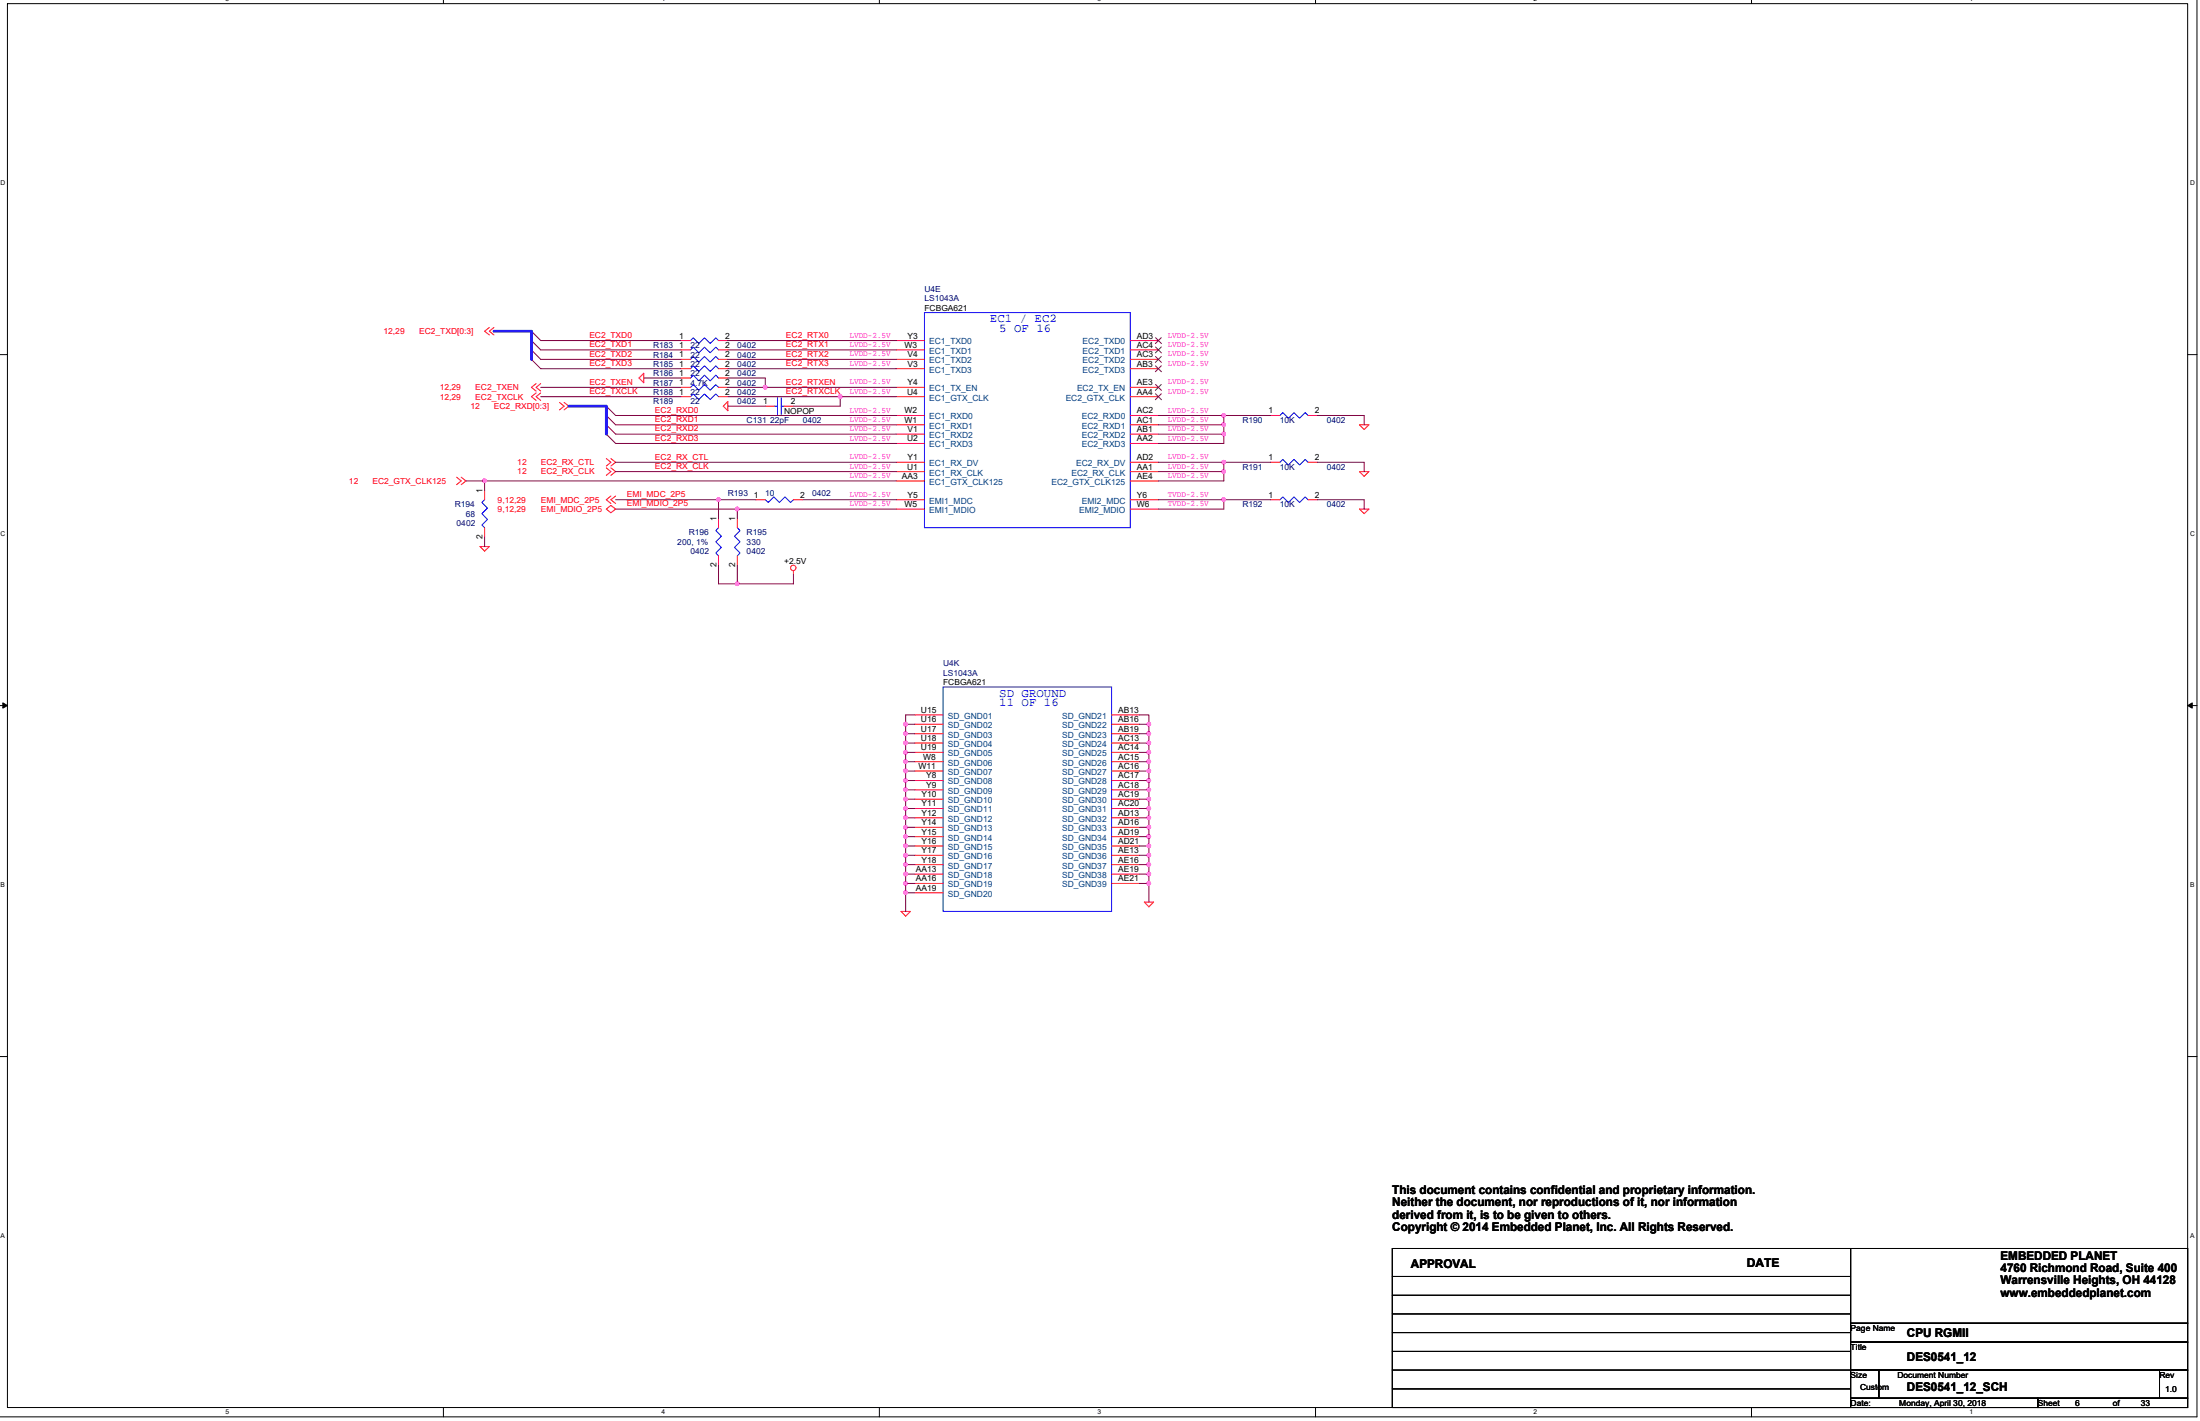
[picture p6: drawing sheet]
<svg xmlns="http://www.w3.org/2000/svg" width="275mm" height="177mm" viewBox="0 0 275 177" stroke-linecap="round" stroke-linejoin="round" font-family="sans-serif">
<path d="M274.3 -.1v177h-274.4M.9 .5h272.3v175.2h-272.3z" fill="none" stroke="#000" stroke-width=".12"/>
<g fill="#fff">
<path d="M28.1 -.1h.5v.4h-.5z"/>
<path d="M28.1 175.8h.5v1h-.5z"/>
</g>
<path d="M55.4 -.1v.6M55.4 175.7v1.2" fill="none" stroke="#000" stroke-width=".12"/>
<g fill="#fff">
<path d="M82.6 -.1h.5v.4h-.5z"/>
<path d="M82.6 175.8h.5v1h-.5z"/>
</g>
<path d="M109.8 -.1v.6M109.8 175.7v1.2" fill="none" stroke="#000" stroke-width=".12"/>
<g fill="#fff">
<path d="M137 -.1h.5v.4h-.5z"/>
<path d="M137 175.8h.5v1h-.5z"/>
</g>
<path d="M164.3 -.1v.6M164.3 175.7v1.2" fill="none" stroke="#000" stroke-width=".12"/>
<g fill="#fff">
<path d="M191.5 -.1h.5v.4h-.5z"/>
<path d="M191.5 175.8h.5v1h-.5z"/>
</g>
<path d="M218.7 -.1v.6M218.7 175.7v1.2" fill="none" stroke="#000" stroke-width=".12"/>
<g fill="#fff">
<path d="M245.9 -.1h.5v.4h-.5z"/>
<path d="M245.9 175.8h.5v1h-.5z"/>
<path d="M.1 22.4h.6v.9h-.6z"/>
<path d="M273.5 22.4h.6v.9h-.6z"/>
<path d="M.1 66.2h.6v.9h-.6z"/>
<path d="M273.5 66.2h.6v.9h-.6z"/>
</g>
<path d="M-.1 44.3h1M273.2 44.3h1.1" fill="none" stroke="#000" stroke-width=".12"/>
<g fill="#fff">
<path d="M.1 110h.5v.9h-.5z"/>
<path d="M273.5 110h.5v.9h-.5z"/>
</g>
<path d="M-.1 88.1h1M273.2 88.1h1.1" fill="none" stroke="#000" stroke-width=".12"/>
<path d="M.4 87.7l.5 .4-.5 .3zM273.2 88.1l.5-.4v.7z" fill="#000" stroke="#000" stroke-width=".12"/>
<g fill="#fff">
<path d="M.1 153.8h.5v.9h-.5z"/>
<path d="M273.5 153.8h.5v.9h-.5z"/>
</g>
<g fill="none" stroke="#000" stroke-width=".12">
<path d="M-.1 131.9h1M273.2 131.9h1.1M173.9 159.4h57.2M231.1 155.9h42.1v9.3h-42.1zM231.1 155.9h-57.2v19.8h57.2M173.9 173.4h57.2M173.9 171h57.2M173.9 168.7h57.2M173.9 166.4h57.2M173.9 164h57.2M173.9 161.7h57.2M231.1 165.2h42.1v2.3h-42.1z"/>
<path d="M231.1 167.5h42.1v3.5h-42.1zM231.1 171h3.5v3.6h-3.5zM231.1 174.6h23.4v1.1h-23.4zM234.6 171h35.1v3.6h-35.1zM254.5 174.6h18.7v1.1h-18.7zM269.7 171h3.5v3.6h-3.5z"/>
</g>
<g fill="none" stroke="#f00" stroke-width=".12">
<path d="M57 59.6l.6 .4-.6 .5M57.6 59.6l.6 .4-.6 .5M61.1 40.9l-.6 .4 .6 .5M61.7 40.9l-.6 .4 .6 .5M66.9 47.9l-.5 .5 .5 .4M66.9 49.1l-.5 .4 .5 .5M67.5 47.9l-.6 .5 .6 .4M67.5 49.1l-.6 .4 .6 .5M69.9 50.2l.5 .5-.5 .5M70.4 50.2l.6 .5-.6 .5M75.7 57.2l.6 .5-.6 .5M75.7 58.4l.6 .5-.6 .4"/>
<path d="M76.3 57.2l.6 .5-.6 .5M76.3 58.4l.6 .5-.6 .4M79.8 47.2l.6-.6v1.2zM85 44.9h1.2M85 46h1.2M85 47.2h1.2M85 42.5h1.2M85 48.4h1.2M85 49.5h1.2M85 43.7h1.2M89.7 44.9h1.2M89.7 46h1.2"/>
<path d="M89.7 47.2h1.2M89.7 42.5h1.2M89.7 48.4h1.2M89.7 49.5h1.2M89.7 43.7h1.2M90.9 50.1v1.2l-.6-.6zM95.6 50.7h1.1M97.9 50.7h1.2M111.9 42.5h3.5M111.9 43.7h3.5M111.9 44.9h3.5M111.9 46h3.5"/>
<path d="M111.9 48.4h3.5M111.9 49.5h3.5M111.9 51.9h3.5M111.9 53h3.5M111.9 54.2h3.5M111.9 55.4h3.5M111.9 57.7h3.5M111.9 58.9h3.5M141.1 42.5h3.5M141.1 43.7h3.5M141.1 44.9h3.5M141.1 46h3.5"/>
<path d="M141.1 48.4h3.5M141.1 49.5h3.5M141.1 51.9h3.5M141.1 53h3.5M141.1 54.2h3.5M141.1 55.4h3.5M141.1 57.7h3.5M141.1 58.9h3.5M158.7 51.9h1.1M158.7 57.7h1.1M163.3 51.9h1.2M163.3 57.7h1.2"/>
<path d="M169.8 53h1.1l-.6 .6zM169.8 58.9h1.1l-.6 .6zM59.9 68.2h1.2l-.6 .6zM60.5 61.2v1.2M60.5 65.9v1.1M75.7 63.6l.6-.5 .6 .5-.6 .4zM76.3 61.9l-.6 .5 .6 .5M76.9 61.9l-.6 .5 .6 .5M89.7 64.7v1.2M89.7 69.4v1.2M92.1 64.7v1.2M92.1 69.4v1.2"/>
<path d="M94.4 62.4h1.2M99.1 71.3v.4M99.1 62.4h1.1M111.9 60h3.5M111.9 62.4h3.5M111.9 63.6h3.5M141.1 60h3.5M141.1 62.4h3.5M141.1 63.6h3.5M158.7 62.4h1.1M163.3 62.4h1.2M169.8 63.6h1.1l-.6 .5z"/>
<path d="M114.3 89.2h3.5M114.3 90.4h3.5M114.3 91.6h3.5M114.3 92.8h3.5M114.3 93.9h3.5M114.3 95.1h3.5M114.3 96.3h3.5M114.3 97.4h3.5M114.3 98.6h3.5M114.3 99.8h3.5M138.8 89.2h3.5M138.8 90.4h3.5"/>
<path d="M138.8 91.6h3.5M138.8 92.8h3.5M138.8 93.9h3.5M138.8 95.1h3.5M138.8 96.3h3.5M138.8 97.4h3.5M138.8 98.6h3.5M138.8 99.8h3.5M112.5 113.8h1.2l-.6 .6zM114.3 100.9h3.5M114.3 102.1h3.5M114.3 103.3h3.5"/>
<path d="M114.3 104.4h3.5M114.3 105.6h3.5M114.3 106.8h3.5M114.3 107.9h3.5M114.3 109.1h3.5M114.3 110.3h3.5M114.3 111.5h3.5M138.8 100.9h3.5M138.8 102.1h3.5M138.8 103.3h3.5M138.8 104.4h3.5M138.8 105.6h3.5"/>
<path d="M138.8 106.8h3.5M138.8 107.9h3.5M138.8 109.1h3.5M138.8 110.3h3.5M142.9 112.6h1.2l-.6 .6z"/>
<circle cx="99.1" cy="70.9" r=".34"/>
</g>
<g fill="none" stroke="#800040" stroke-width=".12">
<path d="M66.4 44.9l1.1 1.1h17.5M66.4 43.7l1.1 1.2h17.5M66.4 42.5l1.1 1.2h17.5M66.4 41.3l1.1 1.2h17.5M67.5 48.4h17.5M67.5 49.5h17.5M75.7 54.2l1.2 1.2h35M75.7 53l1.2 1.2h35M75.7 51.9l1.2 1.1h35M75.7 50.7l1.2 1.2h35M76.9 57.7h35M76.9 58.9h35"/>
<path d="M80.4 47.2h4.6M90.9 47.2h4.7v1.2M90.9 48.4h4.7M90.9 50.7h4.7M90.9 42.5h21M90.9 43.7h21M90.9 44.9h21M90.9 46h21M90.9 49.5h14v1.2h-5.8M95.6 48.4h16.3M104.9 49.5h7M144.6 53h8.2"/>
<path d="M144.6 54.2h8.2M144.6 51.9h8.2M144.6 58.9h8.2M144.6 57.7h8.2M152.8 54.2v1.2h-8.2M152.8 53v1.2M152.8 51.9v1.1M152.8 58.9v1.1h-8.2M152.8 57.7v1.2M152.8 51.9h5.9M152.8 57.7h5.9M164.5 51.9h5.8v1.1"/>
<path d="M164.5 57.7h5.8v1.2M58.2 60h2.3M60.5 60v1.2M60.5 67v1.2M60.5 60h51.4M76.9 63.6h15.2v1.1M76.9 62.4h12.8v2.3M89.7 70.6v2.3h9.4v-1.2M89.7 62.4h4.7M92.1 70.6v2.3M92.1 63.6h19.8M100.2 62.4h11.7"/>
<path d="M144.6 62.4h8.2M152.8 62.4h5.9M152.8 62.4v1.2h-8.2M164.5 62.4h5.8v1.2M113.1 95.1h1.2M113.1 96.3v1.1M113.1 93.9v2.4M113.1 91.6v1.2M113.1 97.4v1.2M113.1 92.8v1.1M113.1 99.8h1.2M113.1 98.6h1.2"/>
<path d="M113.1 97.4h1.2M113.1 96.3h1.2M113.1 93.9h1.2M113.1 92.8h1.2M113.1 91.6h1.2M113.1 90.4h1.2M113.1 99.8v1.1M113.1 98.6v1.2M113.1 90.4v1.2M114.3 89.2h-1.2v1.2M142.3 97.4h1.2M142.3 96.3h1.2"/>
<path d="M142.3 95.1h1.2M142.3 93.9h1.2M142.3 92.8h1.2M142.3 91.6h1.2M142.3 90.4h1.2M142.3 89.2h1.2v1.2M142.3 99.8h1.2M142.3 98.6h1.2v1.2M143.5 97.4v1.2M143.5 96.3v1.1M143.5 93.9v1.2M143.5 91.6v1.2"/>
<path d="M143.5 92.8v1.1M143.5 95.1v1.2M143.5 90.4v1.2M143.5 99.8v1.1M113.1 110.3v1.2h1.2M113.1 107.9h1.2M113.1 106.8h1.2M113.1 105.6h1.2M113.1 109.1v1.2M113.1 107.9v1.2M113.1 105.6v1.2M113.1 103.3v1.1"/>
<path d="M113.1 106.8v1.1M113.1 111.5v2.3M113.1 102.1v1.2M113.1 110.3h1.2M113.1 109.1h1.2M113.1 104.4h1.2M113.1 103.3h1.2M113.1 102.1h1.2M113.1 100.9h1.2M113.1 104.4v1.2M113.1 100.9v1.2M142.3 106.8h1.2"/>
<path d="M142.3 105.6h1.2M142.3 104.4h1.2M142.3 103.3h1.2M142.3 102.1h1.2M142.3 100.9h1.2v1.2M142.3 109.1h1.2M142.3 107.9h1.2M142.3 110.3h1.2M143.5 106.8v1.1M143.5 105.6v1.2M143.5 103.3v1.1M143.5 107.9v1.2"/>
<path d="M143.5 110.3v2.3M143.5 102.1v1.2M143.5 104.4v1.2M143.5 109.1v1.2"/>
</g>
<g fill="none" stroke="#00f" stroke-width=".12">
<path d="M115.4 39h25.7v26.9h-25.7zM86.2 44.9l.4-.4 .7 .7 .7-.7 .7 .7 .7-.7 .3 .4M86.2 46l.4-.3 .7 .7 .7-.7 .7 .7 .7-.7 .3 .3M86.2 47.2l.4-.4 .7 .8 .7-.8 .7 .8 .7-.8 .3 .4M86.2 42.5l.4-.3 .7 .7 .7-.7 .7 .7 .7-.7 .3 .3M86.2 48.4l.4-.4 .7 .7 .7-.7 .7 .7 .7-.7 .3 .4M86.2 49.5l.4-.3 .7 .7 .7-.7 .7 .7 .7-.7 .3 .3M86.2 43.7l.4-.4 .7 .7 .7-.7 .7 .7 .7-.7 .3 .4M96.7 50.7h.4M97.1 49.6v2.1M97.6 50.7h.3M97.6 49.6v2.1"/>
<path d="M159.8 51.9l.4-.4 .7 .7 .7-.7 .7 .7 .7-.7 .3 .4M159.8 57.7l.4-.3 .7 .7 .7-.7 .7 .7 .7-.7 .3 .3M60.5 62.4l-.3 .3 .7 .7-.7 .7 .7 .7-.7 .7 .3 .4M89.7 65.9l-.3 .3 .7 .7-.7 .7 .7 .7-.7 .7 .3 .4M92.1 65.9l.3 .3-.7 .7 .7 .7-.7 .7 .7 .7-.3 .4M95.6 62.4l.3 .3 .7-.7 .7 .7 .7-.7 .7 .7 .4-.3M159.8 62.4l.4-.4 .7 .7 .7-.7 .7 .7 .7-.7 .3 .4M117.8 85.8h21v28h-21z"/>
</g>
<path d="M144.3 42.2l.7 .7M144.3 43.3l.7 .8M144.3 44.5l.7 .7M144.3 45.7l.7 .7M144.3 48l.7 .7M144.3 49.2l.7 .7M145 42.2l-.7 .7M145 43.3l-.7 .8M145 44.5l-.7 .7M145 45.7l-.7 .7M145 48l-.7 .7M145 49.2l-.7 .7" fill="none" stroke="#804000" stroke-width=".12"/>
<g fill="#f0f" stroke="#f0f" stroke-width=".12">
<circle cx="113.1" cy="111.4" r=".22"/>
<circle cx="113.1" cy="110.3" r=".22"/>
<circle cx="113.1" cy="109.1" r=".22"/>
<circle cx="113.1" cy="107.9" r=".22"/>
<circle cx="113.1" cy="106.8" r=".22"/>
<circle cx="113.1" cy="105.6" r=".22"/>
<circle cx="113.1" cy="104.4" r=".22"/>
<circle cx="113.1" cy="103.3" r=".22"/>
<circle cx="113.1" cy="100.9" r=".22"/>
<circle cx="113.1" cy="99.8" r=".22"/>
<circle cx="113.1" cy="98.6" r=".22"/>
<circle cx="113.1" cy="97.4" r=".22"/>
<circle cx="113.1" cy="96.2" r=".22"/>
<circle cx="113.1" cy="95.1" r=".22"/>
<circle cx="113.1" cy="93.9" r=".22"/>
<circle cx="113.1" cy="92.8" r=".22"/>
<circle cx="113.1" cy="91.6" r=".22"/>
<circle cx="113.1" cy="90.4" r=".22"/>
<circle cx="143.5" cy="97.4" r=".22"/>
<circle cx="143.5" cy="93.9" r=".22"/>
<circle cx="143.5" cy="92.8" r=".22"/>
<circle cx="143.5" cy="91.6" r=".22"/>
<circle cx="143.5" cy="96.2" r=".22"/>
<circle cx="143.5" cy="95.1" r=".22"/>
<circle cx="143.5" cy="90.4" r=".22"/>
<circle cx="143.5" cy="106.8" r=".22"/>
<circle cx="143.5" cy="105.6" r=".22"/>
<circle cx="143.5" cy="104.4" r=".22"/>
<circle cx="143.5" cy="103.3" r=".22"/>
<circle cx="143.5" cy="102.1" r=".22"/>
<circle cx="143.5" cy="98.6" r=".22"/>
<circle cx="143.5" cy="109.1" r=".22"/>
<circle cx="143.5" cy="107.9" r=".22"/>
<circle cx="143.5" cy="110.3" r=".22"/>
<circle cx="143.5" cy="100.9" r=".22"/>
<circle cx="143.5" cy="99.8" r=".22"/>
<circle cx="113.1" cy="102.1" r=".22"/>
<circle cx="95.6" cy="48.3" r=".22"/>
<circle cx="104.9" cy="49.5" r=".22"/>
<circle cx="60.5" cy="60" r=".22"/>
<circle cx="89.7" cy="62.4" r=".22"/>
<circle cx="92.1" cy="63.5" r=".22"/>
<circle cx="92.1" cy="72.9" r=".22"/>
<circle cx="152.8" cy="51.9" r=".22"/>
<circle cx="152.8" cy="54.2" r=".22"/>
<circle cx="152.8" cy="53" r=".22"/>
<circle cx="152.8" cy="57.7" r=".22"/>
<circle cx="152.8" cy="58.9" r=".22"/>
<circle cx="152.8" cy="62.4" r=".22"/>
</g>
<path d="M61.7 41.3h4.7v3.6M71 50.7h4.7v3.5" fill="none" stroke="#00f" stroke-width=".34"/>
<g font-size="1.5" fill="#00f">
<text x="123.6" y="40.2">EC1 / EC2</text>
<text x="124.8" y="41.4">5 OF 16</text>
<text x="124.8" y="88.1">11 OF 16</text>
<text x="124.8" y="87">SD GROUND</text>
</g>
<g font-size="1.5">
<text x="173.9" y="149">This document contains confidential and proprietary information.</text>
<text x="173.9" y="150.6">Neither the document, nor reproductions of it, nor information</text>
<text x="173.9" y="152.1">derived from it, is to be given to others.</text>
<text x="173.9" y="153.7">Copyright © 2014 Embedded Planet, Inc. All Rights Reserved.</text>
<text x="176.2" y="158.3">APPROVAL</text>
<text x="218.1" y="158.2">DATE</text>
<text x="249.8" y="157.2">EMBEDDED PLANET</text>
<text x="249.8" y="158.8">4760 Richmond Road, Suite 400</text>
<text x="249.8" y="160.3">Warrensville Heights, OH 44128</text>
<text x="249.8" y="161.9">www.embeddedplanet.com</text>
<text x="238.1" y="166.9">CPU RGMII</text>
<text x="238.1" y="173.7">DES0541_12_SCH</text>
<text x="238.1" y="169.9">DES0541_12</text>
</g>
<g font-size="1.1">
<text x="84.8" y="44.6">1</text>
<text x="84.8" y="45.8">1</text>
<text x="84.8" y="46.9">1</text>
<text x="84.8" y="42.3">1</text>
<text x="84.8" y="43.4">1</text>
<text x="90.5" y="44.6">2</text>
<text x="90.5" y="45.8">2</text>
<text x="90.5" y="46.9">2</text>
<text x="90.5" y="42.3">2</text>
<text x="90.5" y="43.4">2</text>
<text x="113" y="43.4">W3</text>
<text x="113.3" y="42.3">Y3</text>
<text x="113.3" y="44.6">V4</text>
<text x="113.3" y="45.8">V3</text>
<text x="142" y="42.3">AD3</text>
<text x="142" y="43.4">AC4</text>
<text x="142" y="44.6">AC3</text>
<text x="142" y="45.8">AB3</text>
<text x="84.8" y="48.1">1</text>
<text x="84.8" y="49.3">1</text>
<text x="90.5" y="48.1">2</text>
<text x="90.5" y="49.3">2</text>
<text x="95.3" y="50.5">1</text>
<text x="98.7" y="50.5">2</text>
<text x="113" y="51.6">W2</text>
<text x="113" y="52.8">W1</text>
<text x="113.3" y="49.3">U4</text>
<text x="113.3" y="48.1">Y4</text>
<text x="113.3" y="53.9">V1</text>
<text x="142" y="51.6">AC2</text>
<text x="142" y="52.8">AC1</text>
<text x="142" y="53.9">AB1</text>
<text x="142" y="48.1">AE3</text>
<text x="142" y="49.3">AA4</text>
<text x="158.4" y="51.6">1</text>
<text x="164.2" y="51.6">2</text>
<text x="112.6" y="59.8">AA3</text>
<text x="113.3" y="55.1">U2</text>
<text x="113.3" y="58.6">U1</text>
<text x="113.3" y="57.5">Y1</text>
<text x="142" y="57.5">AD2</text>
<text x="142" y="55.1">AA2</text>
<text x="142" y="58.6">AA1</text>
<text x="142" y="59.8">AE4</text>
<text x="158.4" y="57.5">1</text>
<text x="164.2" y="57.5">2</text>
<text x="60.3" y="61.6" transform="rotate(-90 60.3 61.6)">1</text>
<text x="89.5" y="65.1" transform="rotate(-90 89.5 65.1)">1</text>
<text x="91.8" y="65.1" transform="rotate(-90 91.8 65.1)">1</text>
<text x="94.1" y="62.1">1</text>
<text x="99.9" y="62.1">2</text>
<text x="113" y="63.3">W5</text>
<text x="113.3" y="62.1">Y5</text>
<text x="142" y="62.1">Y6</text>
<text x="142" y="63.3">W6</text>
<text x="158.4" y="62.1">1</text>
<text x="164.2" y="62.1">2</text>
<text x="60.3" y="67.3" transform="rotate(-90 60.3 67.3)">2</text>
<text x="89.5" y="70.8" transform="rotate(-90 89.5 70.8)">2</text>
<text x="91.8" y="70.8" transform="rotate(-90 91.8 70.8)">2</text>
<text x="115" y="89">U15</text>
<text x="139.6" y="89">AB13</text>
<text x="115" y="90.2">U16</text>
<text x="115" y="91.3">U17</text>
<text x="115" y="92.5">U18</text>
<text x="115" y="93.7">U19</text>
<text x="115.3" y="94.8">W8</text>
<text x="139.6" y="90.2">AB16</text>
<text x="139.6" y="91.3">AB19</text>
<text x="139.6" y="92.5">AC13</text>
<text x="139.6" y="93.7">AC14</text>
<text x="139.6" y="94.8">AC15</text>
<text x="114.7" y="96">W11</text>
<text x="115.1" y="99.5">Y10</text>
<text x="115.1" y="100.7">Y11</text>
<text x="115.1" y="101.8">Y12</text>
<text x="115.7" y="97.2">Y8</text>
<text x="115.7" y="98.4">Y9</text>
<text x="139.6" y="96">AC16</text>
<text x="139.6" y="97.2">AC17</text>
<text x="139.6" y="98.4">AC18</text>
<text x="139.6" y="99.5">AC19</text>
<text x="139.6" y="100.7">AC20</text>
<text x="139.6" y="101.8">AD13</text>
<text x="115.1" y="103">Y14</text>
<text x="115.1" y="104.2">Y15</text>
<text x="115.1" y="105.4">Y16</text>
<text x="115.1" y="106.5">Y17</text>
<text x="115.1" y="107.7">Y18</text>
<text x="139.6" y="103">AD16</text>
<text x="139.6" y="104.2">AD19</text>
<text x="139.6" y="105.4">AD21</text>
<text x="139.6" y="106.5">AE13</text>
<text x="139.6" y="107.7">AE16</text>
<text x="114.4" y="108.9">AA13</text>
<text x="114.4" y="110">AA16</text>
<text x="114.4" y="111.2">AA19</text>
<text x="139.6" y="108.9">AE19</text>
<text x="139.6" y="110">AE21</text>
</g>
<g font-size="1.1" fill="#004080">
<text x="116" y="43">EC1_TXD0</text>
<text x="116" y="44.2">EC1_TXD1</text>
<text x="116" y="45.4">EC1_TXD2</text>
<text x="116" y="46.5">EC1_TXD3</text>
<text x="135.2" y="43">EC2_TXD0</text>
<text x="135.2" y="44.2">EC2_TXD1</text>
<text x="135.2" y="45.4">EC2_TXD2</text>
<text x="135.2" y="46.5">EC2_TXD3</text>
<text x="116" y="48.8">EC1_TX_EN</text>
<text x="116" y="50">EC1_GTX_CLK</text>
<text x="116" y="52.4">EC1_RXD0</text>
<text x="116" y="53.5">EC1_RXD1</text>
<text x="133.1" y="50">EC2_GTX_CLK</text>
<text x="134.5" y="48.8">EC2_TX_EN</text>
<text x="135.1" y="52.4">EC2_RXD0</text>
<text x="135.1" y="53.5">EC2_RXD1</text>
<text x="116" y="54.7">EC1_RXD2</text>
<text x="116" y="55.8">EC1_RXD3</text>
<text x="116" y="58.2">EC1_RX_DV</text>
<text x="116" y="59.4">EC1_RX_CLK</text>
<text x="133.8" y="59.4">EC2_RX_CLK</text>
<text x="134.4" y="58.2">EC2_RX_DV</text>
<text x="135.1" y="54.7">EC2_RXD2</text>
<text x="135.1" y="55.8">EC2_RXD3</text>
<text x="116" y="60.5">EC1_GTX_CLK125</text>
<text x="116" y="62.9">EMI1_MDC</text>
<text x="116" y="64">EMI1_MDIO</text>
<text x="131.3" y="60.5">EC2_GTX_CLK125</text>
<text x="134.7" y="64">EMI2_MDIO</text>
<text x="135.1" y="62.9">EMI2_MDC</text>
<text x="118.4" y="89.7">SD_GND01</text>
<text x="132.6" y="89.7">SD_GND21</text>
<text x="118.4" y="90.9">SD_GND02</text>
<text x="118.4" y="92.1">SD_GND03</text>
<text x="118.4" y="93.3">SD_GND04</text>
<text x="118.4" y="94.4">SD_GND05</text>
<text x="118.4" y="95.6">SD_GND06</text>
<text x="132.6" y="90.9">SD_GND22</text>
<text x="132.6" y="92.1">SD_GND23</text>
<text x="132.6" y="93.3">SD_GND24</text>
<text x="132.6" y="94.4">SD_GND25</text>
<text x="132.6" y="95.6">SD_GND26</text>
<text x="118.4" y="96.7">SD_GND07</text>
<text x="118.4" y="97.9">SD_GND08</text>
<text x="118.4" y="99.1">SD_GND09</text>
<text x="118.4" y="100.3">SD_GND10</text>
<text x="118.4" y="101.4">SD_GND11</text>
<text x="132.6" y="96.7">SD_GND27</text>
<text x="132.6" y="97.9">SD_GND28</text>
<text x="132.6" y="99.1">SD_GND29</text>
<text x="132.6" y="100.3">SD_GND30</text>
<text x="132.6" y="101.4">SD_GND31</text>
<text x="118.4" y="102.6">SD_GND12</text>
<text x="118.4" y="103.8">SD_GND13</text>
<text x="118.4" y="104.9">SD_GND14</text>
<text x="118.4" y="106.1">SD_GND15</text>
<text x="118.4" y="107.3">SD_GND16</text>
<text x="132.6" y="102.6">SD_GND32</text>
<text x="132.6" y="103.8">SD_GND33</text>
<text x="132.6" y="104.9">SD_GND34</text>
<text x="132.6" y="106.1">SD_GND35</text>
<text x="132.6" y="107.3">SD_GND36</text>
<text x="118.4" y="108.4">SD_GND17</text>
<text x="118.4" y="109.6">SD_GND18</text>
<text x="118.4" y="110.8">SD_GND19</text>
<text x="118.4" y="111.9">SD_GND20</text>
<text x="132.6" y="108.4">SD_GND37</text>
<text x="132.6" y="109.6">SD_GND38</text>
<text x="132.6" y="110.8">SD_GND39</text>
</g>
<g font-size="1" fill="#f00">
<text x="47.9" y="41.7">12,29</text>
<text x="52.3" y="41.7">EC2_TXD[0:3]</text>
<text x="73.6" y="44.5">EC2_TXD2</text>
<text x="73.6" y="42.2">EC2_TXD0</text>
<text x="73.6" y="45.7">EC2_TXD3</text>
<text x="73.6" y="43.3">EC2_TXD1</text>
<text x="98.1" y="42.2">EC2_RTX0</text>
<text x="98.1" y="43.3">EC2_RTX1</text>
<text x="98.1" y="44.5">EC2_RTX2</text>
<text x="98.1" y="45.7">EC2_RTX3</text>
<text x="54.9" y="48.7">12,29</text>
<text x="54.9" y="49.9">12,29</text>
<text x="58.8" y="51.1">12</text>
<text x="59.3" y="48.7">EC2_TXEN</text>
<text x="59.3" y="49.9">EC2_TXCLK</text>
<text x="61.7" y="51.1">EC2_RXD[0:3]</text>
<text x="73.6" y="48">EC2_TXEN</text>
<text x="73.6" y="49.2">EC2_TXCLK</text>
<text x="81.8" y="51.5">EC2_RXD0</text>
<text x="81.8" y="52.7">EC2_RXD1</text>
<text x="81.8" y="53.9">EC2_RXD2</text>
<text x="98.1" y="48">EC2_RTXEN</text>
<text x="98.1" y="49.2">EC2_RTXCLK</text>
<text x="64.6" y="58.1">12</text>
<text x="64.6" y="59.2">12</text>
<text x="67.5" y="58.1">EC2_RX_CTL</text>
<text x="67.5" y="59.2">EC2_RX_CLK</text>
<text x="81.8" y="55">EC2_RXD3</text>
<text x="81.8" y="57.4">EC2_RX_CTL</text>
<text x="81.8" y="58.5">EC2_RX_CLK</text>
<text x="43.6" y="60.4">12</text>
<text x="46.5" y="60.4">EC2_GTX_CLK125</text>
<text x="62.1" y="62.7">9,12,29</text>
<text x="62.1" y="63.9">9,12,29</text>
<text x="67.5" y="62.7">EMI_MDC_2P5</text>
<text x="67.5" y="63.9">EMI_MDIO_2P5</text>
<text x="78.3" y="62.1">EMI_MDC_2P5</text>
<text x="78.3" y="63.2">EMI_MDIO_2P5</text>
</g>
<g font-size="1" fill="#000080">
<text x="115.4" y="37.6">LS1043A</text>
<text x="115.4" y="36.5">U4E</text>
<text x="81.6" y="45.8">R185</text>
<text x="81.6" y="47">R186</text>
<text x="81.6" y="43.5">R183</text>
<text x="81.6" y="44.6">R184</text>
<text x="86.2" y="45.8">22</text>
<text x="86.2" y="47">22</text>
<text x="86.2" y="43.5">22</text>
<text x="86.2" y="44.6">22</text>
<text x="92.1" y="45.8">0402</text>
<text x="92.1" y="47">0402</text>
<text x="92.1" y="43.5">0402</text>
<text x="92.1" y="44.6">0402</text>
<text x="81.6" y="48.1">R187</text>
<text x="81.6" y="49.3">R188</text>
<text x="81.6" y="50.5">R189</text>
<text x="86.2" y="48.1">4.7K</text>
<text x="86.2" y="49.3">22</text>
<text x="86.2" y="50.5">22</text>
<text x="92.1" y="49.3">0402</text>
<text x="92.1" y="50.5">0402</text>
<text x="92.1" y="48.1">0402</text>
<text x="93.2" y="52.8">C131 22pF</text>
<text x="100.2" y="52.8">0402</text>
<text x="155.1" y="52.8">R190</text>
<text x="159.8" y="52.8">10K</text>
<text x="165.7" y="52.8">0402</text>
<text x="155.1" y="58.7">R191</text>
<text x="159.8" y="58.7">10K</text>
<text x="165.7" y="58.7">0402</text>
<text x="56.8" y="63.3">R194</text>
<text x="57" y="65.7">0402</text>
<text x="58.2" y="64.5">68</text>
<text x="90.9" y="61.9">R193</text>
<text x="95.6" y="61.9">10</text>
<text x="101.4" y="61.9">0402</text>
<text x="155.1" y="63.3">R192</text>
<text x="159.8" y="63.3">10K</text>
<text x="165.7" y="63.3">0402</text>
<text x="84.6" y="68">200, 1%</text>
<text x="86" y="66.8">R196</text>
<text x="86.2" y="69.2">0402</text>
<text x="93.2" y="66.8">R195</text>
<text x="93.2" y="68">330</text>
<text x="93.2" y="69.2">0402</text>
<text x="117.8" y="83.2">U4K</text>
<text x="117.8" y="84.4">LS1043A</text>
</g>
<g font-size="1">
<text x="115.4" y="38.8">FCBGA621</text>
<text x="97.9" y="51.7">NOPOP</text>
<text x="97.9" y="70.3">+2.5V</text>
<text x="117.8" y="85.5">FCBGA621</text>
<text x="231.1" y="166.1">Page Name</text>
<text x="231.1" y="168.5">Title</text>
<text x="231.1" y="172">Size</text>
<text x="232.3" y="173.5">Custom</text>
<text x="236.9" y="172">Document Number</text>
<text x="269.7" y="172">Rev</text>
<text x="270.4" y="173.7">1.0</text>
<text x="231.1" y="175.5">Date:</text>
<text x="237.2" y="175.5">Monday, April 30, 2018</text>
<text x="254.5" y="175.5">Sheet</text>
<text x="259.1" y="175.5">6</text>
<text x="263.8" y="175.5">of</text>
<text x="267.3" y="175.5">33</text>
</g>
<g font-size="1" fill="#f0f">
<text x="106.1" y="42.2">LVDD-2.5V</text>
<text x="106.1" y="43.3">LVDD-2.5V</text>
<text x="106.1" y="44.5">LVDD-2.5V</text>
<text x="106.1" y="45.7">LVDD-2.5V</text>
<text x="106.1" y="48">LVDD-2.5V</text>
<text x="145.8" y="42.2">LVDD-2.5V</text>
<text x="145.8" y="43.3">LVDD-2.5V</text>
<text x="145.8" y="44.5">LVDD-2.5V</text>
<text x="145.8" y="45.7">LVDD-2.5V</text>
<text x="145.8" y="48">LVDD-2.5V</text>
<text x="106.1" y="49.2">LVDD-2.5V</text>
<text x="106.1" y="51.5">LVDD-2.5V</text>
<text x="106.1" y="53.8">LVDD-2.5V</text>
<text x="106.1" y="52.7">LVDD-2.5V</text>
<text x="145.8" y="49.2">LVDD-2.5V</text>
<text x="145.8" y="52.7">LVDD-2.5V</text>
<text x="145.8" y="51.5">LVDD-2.5V</text>
<text x="145.8" y="53.8">LVDD-2.5V</text>
<text x="106.1" y="55">LVDD-2.5V</text>
<text x="106.1" y="57.4">LVDD-2.5V</text>
<text x="106.1" y="59.7">LVDD-2.5V</text>
<text x="106.1" y="58.5">LVDD-2.5V</text>
<text x="145.8" y="55">LVDD-2.5V</text>
<text x="145.8" y="57.4">LVDD-2.5V</text>
<text x="145.8" y="58.5">LVDD-2.5V</text>
<text x="145.8" y="59.7">LVDD-2.5V</text>
<text x="106.1" y="62">LVDD-2.5V</text>
<text x="106.1" y="63.2">LVDD-2.5V</text>
<text x="145.8" y="62">TVDD-2.5V</text>
<text x="145.8" y="63.2">TVDD-2.5V</text>
</g>
<g font-size=".8">
<text x="28.1" y=".2">5</text>
<text x="82.6" y=".2">4</text>
<text x="137" y=".2">3</text>
<text x="191.5" y=".2">2</text>
<text x="245.9" y=".2">1</text>
<text x=".1" y="23.1">D</text>
<text x="273.5" y="23.1">D</text>
<text x=".1" y="66.9">C</text>
<text x="273.5" y="66.9">C</text>
<text x=".1" y="110.7">B</text>
<text x="273.5" y="110.7">B</text>
<text x=".1" y="154.5">A</text>
<text x="273.5" y="154.5">A</text>
<text x="28.1" y="176.6">5</text>
<text x="82.6" y="176.6">4</text>
<text x="137" y="176.6">3</text>
<text x="191.5" y="176.6">2</text>
<text x="245.9" y="176.6">1</text>
</g>
</svg>
